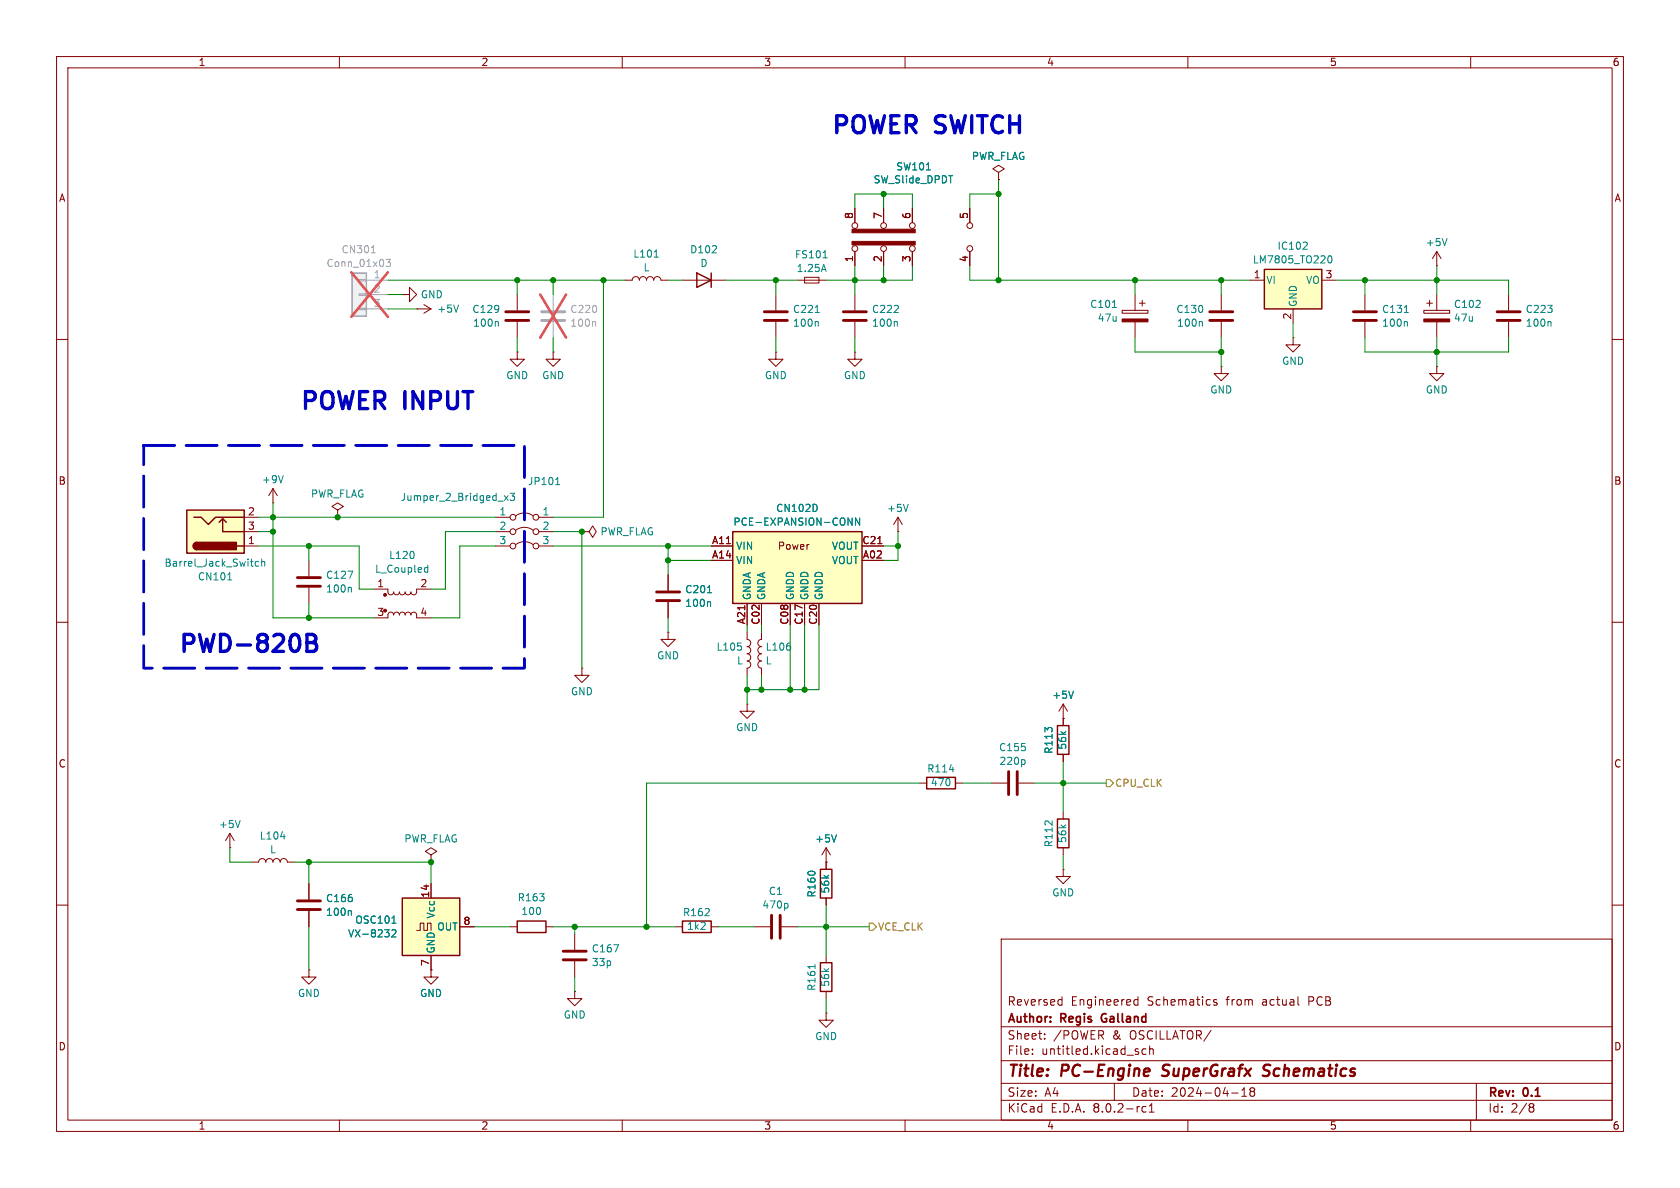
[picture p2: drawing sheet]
<svg xmlns="http://www.w3.org/2000/svg" width="297mm" height="210mm" viewBox="0 0 297 210" stroke-linecap="round" stroke-linejoin="round" font-family="sans-serif">
<g fill="none" stroke="#840000" stroke-width=".18">
<path d="M10 10h277v190h-277zM12 12h273v186h-273zM60 10v2M110 10v2M160 10v2M210 10v2M260 10v2M10 60h2M228.6 59.7v1.3h1.3l-1.3 1.2-1.3-1.2h1.3M228.6 59.7h.1M285 60h2M10 110h2"/>
<path d="M285 110h2M10 160h2M285 160h2M101.6 175.3v1.2h1.3l-1.3 1.3-1.3-1.3h1.3M101.6 175.3h.1M101.6 165.1v2.8M101.6 169.9v2.8M177 166h108v32h-108zM187.3 176.7l.4 .1M187.7 176.2v1.5M187.7 177.6l-.4 .1M200.5 177.6l.2 .1 .5-.1"/>
<path d="M201.2 176.8l-.5-.1-.2 .1M201.2 176.2v1.5M215.1 176.8l-.4-.1-.2 .2 .1 .2 .5 .2v.3h-.6M229.5 177.6l.2 .1M60 198v2M110 198v2M160 198v2M177 194.5h108M177 191.5h108M177 187.5h108M177 181.5h108M182.5 186.3v.1"/>
<path d="M182.5 185.5v.1M184.7 183.6v.1M184.7 182.8v.1M197 191.5v3M201.2 186v.3M202.6 185.5l-.4-.1-.3 .3v.4l.1 .2h.6M202.6 195.7l-.4-.1-.3 .3v.4l.1 .2h.6M203.2 196.6h.8M203.2 195.5l.4-.4v1.5M203.2 185.5l.3-.1 .3 .1 .1 .9M203.2 184.9v1.5M210 198v2"/>
<path d="M217.7 193.2h1.2M219.5 193.8h.9M219.5 192.7l.5-.4v1.5M221 192.4v.3l.2 .2M221.2 192.9l-.2 .3v.3l.2 .3 .5-.1 .1-.2-.1-.4-.2-.2M221.2 192.9h.3M221.7 192.4l.1 .3-.3 .2M260 198v2M261 191.5v6.5M270.6 195.1h.3l.3 .3-.3 .3M270.6 195.7h.3M270.9 195.7l.2 .2 .1 .4-.3 .3h-.3"/>
</g>
<path d="M202.6 188.9l.6 .1v.4l-1 .1M203 190.1l-.6 .1M205.4 190.1l.3 .1M205.7 188.4l-.1 .2v.4M224.3 190a.85 .85 0 0 1-1.1 .1M224.3 188.2l-.7 .1a.46 .46 0 0 0-.2 .5 .46 .46 0 0 0 .3 .4l.6 .2" fill="none" stroke="#840000" stroke-width=".4"/>
<path d="M194.8 179.4l-.1 .4 .1 .7" fill="none" stroke="#840000" stroke-width=".3"/>
<path d="M99.6 169.7h4M99.6 168.1h4" fill="none" stroke="#840000" stroke-width=".51"/>
<path d="M108.5 167h.8l-.5 1.3" fill="none" stroke="#008484" stroke-width=".18"/>
<path d="M62.2 48.3h2.6v7.6h-2.6z" fill="#f0f0f0"/>
<path d="M63.5 54.5h1.3v.2h-1.3zM63.5 51.9h1.3v.3h-1.3zM63.5 49.4h1.3v.3h-1.3zM64.8 49.5h3.8M64.8 52.1h3.8M64.8 54.6h3.8M65.6 44.7h.8M68.2 45.8h.8l-.4 .5 .4 .2v.5l-.2 .1-.6-.1" fill="none" stroke="#a1a1a1" stroke-width=".18"/>
<path d="M62.2 48.3h2.6v7.6h-2.6z" fill="none" stroke="#a1a1a1" stroke-width=".25"/>
<path d="M62.1 48.1l6.5 7.9M68.6 48.1l-6.5 7.9" fill="none" stroke="#e65255" stroke-width=".46"/>
<path d="M76.2 151.1l1-.6-1-.6-1 .6 1 .6v1.3M76.2 152.4h.1" fill="none" stroke="#840000" stroke-width=".18"/>
<path d="M223.5 47.6h10.2v7h-10.2z" fill="#ffffc2"/>
<path d="M223.5 47.6h10.2v7h-10.2zM91.4 162.8h5.1v2h-5.1z" fill="none" stroke="#840000" stroke-width=".25"/>
<g fill="none" stroke="#840000" stroke-width=".18">
<path d="M221 49.5h2.5M228.6 54.6v2.6M233.7 49.5h2.5M251.7 54.9h4.6v.5h-4.6zM252.2 53.6h1M252.7 53.1v1M254 52.1v2.8M254 56.9v2.8M266.7 52.1v2.8M266.7 56.9v2.8M137.2 62.2v1.3h-1.3l1.3 1.3 1.2-1.3h-1.2M137.2 62.2h.1"/>
<path d="M151.1 62.2v1.3h-1.2l1.2 1.3 1.3-1.3h-1.3M151.1 62.2h.1M215.9 64.8v1.2h1.3l-1.3 1.3-1.3-1.3h1.3M215.9 64.8h.1M40.6 149.9h.1M40.6 147.3l.8 1.3M40.6 147.3v2.6M40.6 147.3l-.7 1.3M44.4 152.4h1.3a.64 .64 0 0 1 .7-.6 .64 .64 0 0 1 .6 .6 .64 .64 0 0 1 .6-.6 .64 .64 0 0 1 .7 .6 .64 .64 0 0 1 .6-.6 .64 .64 0 0 1 .6 .6 .64 .64 0 0 1 .7-.6 .64 .64 0 0 1 .6 .6h1.3M90.2 163.8h1.2M96.5 163.8h1.3"/>
</g>
<path d="M231 42.9l.1 .1-.1 .3-.7 .8h.8M234.9 45.3l.1-.1a.68 .68 0 0 1 .5 .6 .68 .68 0 0 1-.5 .7l-.1-.1-.2-.4zM274 56.8l.2 .2v.7M42.5 145l-.5 1.3M49.6 147.9h.8" fill="none" stroke="#008484" stroke-width=".18"/>
<path d="M251.7 56.4h4.6v.5h-4.6z" fill="#840000" stroke="#840000" stroke-width=".18"/>
<path d="M264.7 56.6h4M264.7 55.1h4" fill="none" stroke="#840000" stroke-width=".51"/>
<path d="M95.8 56.6h4M95.8 55.1h4" fill="none" stroke="#a1a1a1" stroke-width=".51"/>
<path d="M97.8 52.1v2.8M97.8 56.9v2.8M105.1 56.8l.2 .2v.7" fill="none" stroke="#a1a1a1" stroke-width=".18"/>
<path d="M95.5 52.1l4.6 7.6M100.1 52.1l-4.6 7.6" fill="none" stroke="#e65255" stroke-width=".46"/>
<path d="M129.5 94h22.9v12.7h-22.9z" fill="#ffffc2"/>
<path d="M129.5 94h22.9v12.7h-22.9z" fill="none" stroke="#840000" stroke-width=".25"/>
<g fill="none" stroke="#840000" stroke-width=".18">
<path d="M151.1 36.8v2.6M156.2 36.8v2.6M161.3 36.8v2.6M171.4 36.8v2.6M176.5 30.5l1-.7-1-.6-1 .6 1 .7v1.3M176.5 31.8h.1M71.1 52.1h1.3v1.2l1.3-1.2-1.3-1.3v1.3M71.1 52.1h.1M73.7 54.6h.1M73.7 54.6h2.5M74.9 53.8l1.3 .8M76.2 54.6l-1.3 .8"/>
<path d="M91.4 52.1v2.8M91.4 56.9v2.8M137.2 52.1v2.8M137.2 56.9v2.8M141 49.5h5M142.2 49h2.6v1h-2.6zM151.1 44.5v2.5M151.1 52.1v2.8M151.1 56.9v2.8M156.2 44.5v2.5M161.3 44.5v2.5M171.4 44.5v2.5"/>
<path d="M198.4 54.9h4.5v.5h-4.5zM200.7 52.1v2.8M200.7 56.9v2.8M201.4 53.6h1M201.9 53.1v1M215.9 52.1v2.8M215.9 56.9v2.8M241.3 52.1v2.8M241.3 56.9v2.8M254 47h.1M254 44.5l-.8 1.2M254 44.5v2.5"/>
<path d="M254 44.5l.8 1.2M91.4 62.2v1.3h1.3l-1.3 1.3-1.2-1.3h1.2M91.4 62.2h.1M97.8 62.2v1.3h-1.3l1.3 1.3 1.3-1.3h-1.3M97.8 62.2h.1M48.3 88.9h.1M48.3 86.4l-.8 1.2M48.3 86.4v2.5M48.3 86.4l.7 1.2M54.6 99.1v2.8M59.7 90.2l1-.7-1-.6-1 .6 1 .7v1.2M59.7 91.4h.1"/>
<path d="M87.6 96.5h2.6M87.6 91.4h2.6M87.6 94h2.6M91.2 96.3a2.54 2.54 0 0 1 3 0M91.2 93.7a2.54 2.54 0 0 1 3 0M91.2 91.2a2.54 2.54 0 0 1 3 0M95.2 96.5h2.6M95.2 91.4h2.6M95.2 94h2.6M125.7 99.1h3.8M125.7 96.5h3.8M152.4 99.1h3.8"/>
<path d="M152.4 96.5h3.8M155.2 96.1h.7M54.6 103.9v2.8M66 104.1h2.6v.8l.5 .3 .3-.2 .2-.4 .1 .4 .3 .1 .4-.1 .2-.4 .1 .4 .3 .1 .4-.1 .2-.4 .1 .3 .3 .2h.4l.2-.5 .2 .4 .4 .1 .4-.2 .1-.8h2.5M73.7 108.7l-.2-.3-.3-.2-.4 .1-.2 .4-.1-.3-.3-.2-.4 .1-.2 .4-.1-.3-.3-.2-.4 .1-.2 .4-.2-.4-.4-.1-.3 .2-.1 .3-.2-.3-.4-.2-.4 .3v.7h-2.6M73.7 109.2h2.5M118.1 101.6v2.8M118.1 106.4v2.8M132.1 106.7v3.8M134.6 106.7v3.8M139.7 106.7v3.8M142.2 106.7v3.8"/>
<path d="M144.8 106.7v3.8"/>
<circle cx="151.1" cy="39.9" r=".51"/>
<circle cx="156.2" cy="39.9" r=".51"/>
<circle cx="161.3" cy="39.9" r=".51"/>
<circle cx="171.5" cy="39.9" r=".51"/>
<circle cx="151.1" cy="43.9" r=".51"/>
<circle cx="156.2" cy="43.9" r=".51"/>
<circle cx="161.3" cy="43.9" r=".51"/>
<circle cx="171.5" cy="43.9" r=".51"/>
<circle cx="90.7" cy="96.5" r=".51"/>
<circle cx="90.7" cy="94" r=".51"/>
<circle cx="90.7" cy="91.4" r=".51"/>
<circle cx="94.7" cy="96.5" r=".51"/>
<circle cx="94.7" cy="91.4" r=".51"/>
<circle cx="94.7" cy="94" r=".51"/>
</g>
<g fill="none" stroke="#008484" stroke-width=".18">
<path d="M163.8 30h.7M81.1 53.9l-.5 1.3M87.9 56.8l.2 .2v.7M144.1 55.2h.7M144.5 56.8l.2 .2v.7M145.5 45.6h.7M145.6 46.7l.4 1.3M158.5 56.8l.1 .2v.7M196.7 54.4h.7M212.4 56.8l.2 .2v.7M248.3 55.2h.7M248.6 56.8l.2 .2v.7"/>
<path d="M255.8 42.2l-.4 1.2M50.1 84.1l-.4 1.2M73.1 97.7v.8M75.6 99.9v1.3M89.2 87.6l.6 .9M89.8 87.6l-.6 .9M90.2 87.2h.8l-.4 .5 .3 .1v.5l-.2 .2-.5-.2M98.2 85.7h.8M98.5 84.6l.1-.2v1.3M144.4 89.4v.7M149.9 91.6l.7 1.2v-1.2M152 91.6v1.2l-.7-1.2v1.2"/>
<path d="M61.5 101h.9l-.6 1.2M61.9 103.8l.2 .2v.7M75.3 100.3l.3 .1M75.6 101.1l-.3 .1M125.1 104.8h.7M125.4 106.4l.2 .1v.7"/>
</g>
<g fill="none" stroke="#840000" stroke-width=".51">
<path d="M89.4 56.6h4.1M89.4 55.1h4.1M135.1 56.6h4.1M135.1 55.1h4.1M149.1 56.6h4.1M149.1 55.1h4.1M213.9 56.6h4M213.9 55.1h4M239.3 56.6h4M239.3 55.1h4M52.6 103.6h4M52.6 102.1h4"/>
<path d="M116.1 106.2h4M116.1 104.6h4"/>
</g>
<g fill="#840000" stroke="#840000" stroke-width=".18">
<path d="M198.4 56.4h4.5v.5h-4.5z"/>
<path d="M150.6 42.7h11.2v.6h-11.2z"/>
<path d="M150.6 40.5h11.2v.6h-11.2z"/>
<circle cx="68.1" cy="107.9" r=".25"/>
<circle cx="68.1" cy="105.2" r=".25"/>
</g>
<path d="M33 90.2h10.2v7.6h-10.2z" fill="#ffffc2"/>
<path d="M33 90.2h10.2v7.6h-10.2zM34.3 91.4h1.3l1.2 1.3 1.3-1.3h5.1M34.8 95.9a.64 .64 0 0 0-.6 .6 .64 .64 0 0 0 .6 .7M38.7 92.3l.7-.6v2.3h3.8M39.4 91.7l.6 .6M41.9 96.5h1.3" fill="none" stroke="#840000" stroke-width=".25"/>
<g fill="#840000" stroke="#840000" stroke-width=".25">
<path d="M34.3 96.1l.5-.2v1.3a.63 .63 0 0 1-.6-.4 .63 .63 0 0 1 .1-.7z"/>
<path d="M34.8 95.9h7v1.3h-7z"/>
</g>
<path d="M43.2 96.5h2.5M43.2 91.4h2.5M43.2 94h2.5M54.6 171.5v1.2h1.3l-1.3 1.3-1.3-1.3h1.3M54.6 171.5h.1" fill="none" stroke="#840000" stroke-width=".18"/>
<path d="M45.7 99.3l-.3-.1-.3 .3 .1 .5h.5M46.3 99.4l.1-.2 .3 .1 .1 .8M46.3 98.8v1.3M40.2 102.5h.8" fill="none" stroke="#008484" stroke-width=".18"/>
<path d="M71.1 158.8h10.2v10.1h-10.2z" fill="#ffffc2"/>
<path d="M123.2 48.3l2.5 1.2-2.5 1.3zM125.7 48.3v2.5M163.8 137.4h5.1v2h-5.1zM186.9 128.3h2.1v5.1h-2.1zM71.1 158.8h10.2v10.1h-10.2zM145 153.7h2.1v5.1h-2.1zM186.9 144.8h2.1v5.1h-2.1zM120.6 162.8h5.1v2h-5.1zM145 170.2h2.1v5.1h-2.1z" fill="none" stroke="#840000" stroke-width=".25"/>
<g fill="none" stroke="#840000" stroke-width=".18">
<path d="M151.1 36.8v2.6M156.2 36.8v2.6M161.3 36.8v2.6M171.4 36.8v2.6M176.5 31.8h.1M110.5 49.5h1.3a.64 .64 0 0 1 .6-.6 .64 .64 0 0 1 .6 .6 .64 .64 0 0 1 .7-.6 .64 .64 0 0 1 .6 .6 .64 .64 0 0 1 .6-.6 .64 .64 0 0 1 .7 .6 .64 .64 0 0 1 .6-.6 .64 .64 0 0 1 .6 .6h1.3M120.6 49.5h7.7M151.1 44.5v2.5M156.2 44.5v2.5M161.3 44.5v2.5M171.4 44.5v2.5M254 64.8v1.2h1.3l-1.3 1.3-1.3-1.3h1.3"/>
<path d="M254 64.8h.1M102.9 94h1.2l.7-1 .6 1-.6 1-.7-1M102.9 94h.1M125.7 99.1h3.8M125.7 96.5h3.8M152.4 99.1h3.8M152.4 96.5h3.8M155.2 96.1h.7M158.7 94h.1M158.7 91.4l.8 1.3M158.7 91.4v2.6M158.7 91.4l-.7 1.3"/>
<path d="M102.9 118.1v1.3h-1.3l1.3 1.3 1.2-1.3h-1.2M102.9 118.1h.1M118.1 111.8v1.2h1.3l-1.3 1.3-1.3-1.3h1.3M118.1 111.8h.1M118.1 101.6v2.8M118.1 106.4v2.8M132.1 111.8v1.2a.64 .64 0 0 1 .6 .7 .64 .64 0 0 1-.6 .6 .64 .64 0 0 1 .6 .6 .64 .64 0 0 1-.6 .7 .64 .64 0 0 1 .6 .6 .64 .64 0 0 1-.6 .6 .64 .64 0 0 1 .6 .7 .64 .64 0 0 1-.6 .6M132.1 106.7v3.8M132.1 118.1v1.3M134.6 111.8v1.2a.64 .64 0 0 0-.6 .7 .64 .64 0 0 0 .6 .6 .64 .64 0 0 0-.6 .6 .64 .64 0 0 0 .6 .7 .64 .64 0 0 0-.6 .6 .64 .64 0 0 0 .6 .6 .64 .64 0 0 0-.6 .7 .64 .64 0 0 0 .6 .6M134.6 106.7v3.8M134.6 118.1v1.3"/>
<path d="M139.7 106.7v3.8M142.2 106.7v3.8M144.8 106.7v3.8M132.1 124.5v1.2h1.2l-1.2 1.3-1.3-1.3h1.3M132.1 124.5h.1M162.6 138.4h1.2M168.9 138.4h1.3M175.3 138.4h2.8M180.1 138.4h2.8M188 127h.1M188 124.5v3.8M188 133.4v1.2"/>
<path d="M188 124.5l.7 1.2M188 124.5l-.8 1.2M54.6 156.2v2.8M76.2 156.2v2.6M146 152.4h.1M146 149.9v3.8M146 158.8v1.2M146 149.9l.8 1.2M146 149.9l-.7 1.2M188 153.7v1.2h1.2l-1.2 1.3-1.3-1.3h1.3M188 153.7h.1M188 143.5v1.3"/>
<path d="M188 149.9v1.2M54.6 161v2.8M73.7 164.5h.6v-1.3h.6v1.3h.7v-1.3h.6v1.3M76.2 171.5v1.2h1.3l-1.3 1.3-1.3-1.3h1.3M76.2 171.5h.1M76.2 168.9v2.6M81.3 163.8h2.5M119.4 163.8h1.2M125.7 163.8h1.3M133.3 163.8h2.8M138.2 163.8h2.8M146 179.1v1.2h1.3l-1.3 1.3-1.2-1.3h1.2"/>
<path d="M146 179.1h.1M146 168.9v1.3M146 175.3v1.2"/>
</g>
<g fill="none" stroke="#008484" stroke-width=".18">
<path d="M163.8 30h.7M115.7 45.5h.7M144.4 89.4v.7M149.9 91.6l.7 1.2v-1.2M152 91.6v1.2l-.7-1.2v1.2M160.6 89.2l-.5 1.2M125.1 104.8h.7M125.4 106.4l.2 .1v.7M131 114.3v.5M139.7 114.3v.5M167.9 136h.7M181 134.3l.2 .2v.4l-.2 .2"/>
<path d="M189.8 122.2l-.4 1.2M139.1 159.7l.2 .2v.4l-.2 .2M147.9 147.6l-.5 1.2M61.9 161l.2 .1v.7M69.3 163.2h.7M69.3 164.5l.5-.1 .2 .3-.8 .9h.8M144.1 170.5v.7"/>
</g>
<path d="M178.3 136.4v4.1M179.8 136.4v4.1M52.6 159.3h4M52.6 160.8h4M136.4 161.8v4.1M137.9 161.8v4.1" fill="none" stroke="#840000" stroke-width=".51"/>
<path d="M195.6 137.8h.6l.6 .6-.6 .7h-.6zM153.7 163.2h.6l.6 .6-.6 .7h-.6z" fill="none" stroke="#848400" stroke-width=".18"/>
<path d="M54.3 112.2h1a.73 .73 0 0 1 .6 .7 .73 .73 0 0 1-.6 .7 .8 .8 0 0 1 .7 .7 .8 .8 0 0 1-.6 .9h-1.1zM54.3 113.6h1" fill="none" stroke="#0000c2" stroke-width=".6"/>
<path d="M25.4 78.7h67.3v39.4h-67.3z" fill="none" stroke="#0000c2" stroke-width=".5" stroke-dasharray="5.5 2"/>
<g fill="none" stroke="#008400" stroke-width=".18">
<path d="M151.1 36.8v-2.5h10.2v2.5M156.2 34.3v2.5M176.5 31.8v17.7M176.5 34.3h-5.1v2.5M68.6 49.5h41.9M68.6 54.6h5.1M68.6 52.1h2.5M91.4 49.5v2.6M91.4 59.7v2.5M97.8 49.5v2.6M97.8 59.7v2.5M106.7 49.5v41.9h-8.9"/>
<path d="M118.1 49.5h2.5M128.3 49.5h12.7M137.2 49.5v2.6M137.2 59.7v2.5M151.1 47v5.1M151.1 59.7v2.5M156.2 47v2.5M161.3 47v2.5h-15.3M171.4 47v2.5h49.6M200.7 59.7v2.5h15.2M200.7 49.5v2.6M215.9 49.5v2.6"/>
<path d="M215.9 59.7v5.1M228.6 57.2v2.5M236.2 49.5h30.5v2.6M241.3 49.5v2.6M241.3 59.7v2.5h25.4v-2.5M254 47v5.1M254 59.7v5.1M45.7 96.5h17.8v7.6h2.5M45.7 94h2.6M45.7 91.4h41.9M48.3 88.9v20.3h17.7M54.6 96.5v2.6"/>
<path d="M87.6 96.5h-6.3v12.7h-5.1M87.6 94h-8.9v10.1h-2.5M97.8 96.5h27.9M97.8 94h5.1v24.1M118.1 96.5v5.1M118.1 99.1h7.6M156.2 96.5h2.5M158.7 94v5.1h-2.5M54.6 106.7v2.5M118.1 109.2v2.6M132.1 110.5v1.3M132.1 119.4v5.1"/>
<path d="M134.6 110.5v1.3M134.6 119.4v2.5M139.7 110.5v11.4M142.2 110.5v11.4M144.8 110.5v11.4h-12.7M162.6 138.4h-48.3v25.4M170.2 138.4h5.1M182.9 138.4h12.7M188 134.6v8.9M40.6 149.9v2.5h3.8M52.1 152.4h24.1v3.8M54.6 152.4v3.8"/>
<path d="M188 151.1v2.6M54.6 163.8v7.7M83.8 163.8h6.4M97.8 163.8h21.6M101.6 163.8v1.3M101.6 172.7v2.6M127 163.8h6.3M141 163.8h12.7M146 160v8.9M146 176.5v2.6"/>
</g>
<g fill="#008400" stroke="#008400" stroke-width=".18">
<circle cx="142.2" cy="121.9" r=".46"/>
<circle cx="146" cy="163.8" r=".46"/>
<circle cx="158.7" cy="96.5" r=".46"/>
<circle cx="156.2" cy="49.5" r=".46"/>
<circle cx="176.5" cy="49.5" r=".46"/>
<circle cx="188" cy="138.4" r=".46"/>
<circle cx="97.8" cy="49.5" r=".46"/>
<circle cx="91.4" cy="49.5" r=".46"/>
<circle cx="137.2" cy="49.5" r=".46"/>
<circle cx="102.9" cy="94" r=".46"/>
<circle cx="151.1" cy="49.5" r=".46"/>
<circle cx="118.1" cy="99.1" r=".46"/>
<circle cx="118.1" cy="96.5" r=".46"/>
<circle cx="106.7" cy="49.5" r=".46"/>
<circle cx="114.3" cy="163.8" r=".46"/>
<circle cx="54.6" cy="152.4" r=".46"/>
<circle cx="76.2" cy="152.4" r=".46"/>
<circle cx="101.6" cy="163.8" r=".46"/>
<circle cx="176.5" cy="34.3" r=".46"/>
<circle cx="200.7" cy="49.5" r=".46"/>
<circle cx="156.2" cy="34.3" r=".46"/>
<circle cx="54.6" cy="96.5" r=".46"/>
<circle cx="54.6" cy="109.2" r=".46"/>
<circle cx="59.7" cy="91.4" r=".46"/>
<circle cx="48.3" cy="94" r=".46"/>
<circle cx="48.3" cy="91.4" r=".46"/>
<circle cx="215.9" cy="49.5" r=".46"/>
<circle cx="254" cy="49.5" r=".46"/>
<circle cx="215.9" cy="62.2" r=".46"/>
<circle cx="241.3" cy="49.5" r=".46"/>
<circle cx="254" cy="62.2" r=".46"/>
<circle cx="132.1" cy="121.9" r=".46"/>
<circle cx="139.7" cy="121.9" r=".46"/>
<circle cx="134.6" cy="121.9" r=".46"/>
</g>
<g font-size="4.2" fill="#0000c2">
<text x="146.6" y="24.5">POWER</text>
<text x="165.4" y="24.5">SWITCH</text>
<text x="52.7" y="73.3">POWER</text>
<text x="71.5" y="73.3">INPUT</text>
<text x="31.2" y="116.2">PWD-820B</text>
</g>
<g font-size="2.8" fill="#840000">
<text x="178" y="190.9">Title:</text>
<text x="187.7" y="190.9">PC-Engine</text>
<text x="206.4" y="190.9">SuperGrafx</text>
<text x="225" y="190.9">Schematics</text>
</g>
<g font-size="2.1" fill="#840000">
<text x="178" y="178">Reversed</text>
<text x="189.3" y="178">Engineered</text>
<text x="202.9" y="178">Schematics</text>
<text x="217" y="178">from</text>
<text x="223.4" y="178">actual</text>
<text x="231.7" y="178">PCB</text>
<text x="178" y="184">Sheet:</text>
<text x="178" y="181.2">Author:</text>
<text x="186.2" y="184">/POWER</text>
<text x="187.6" y="181.2">Regis</text>
<text x="195.4" y="181.2">Galland</text>
<text x="196.7" y="184">&amp;</text>
<text x="199.9" y="184">OSCILLATOR/</text>
<text x="178" y="186.7">File:</text>
<text x="184.1" y="186.7">untitled.kicad_sch</text>
<text x="178" y="196.9">KiCad</text>
<text x="178" y="194.1">Size:</text>
<text x="184.7" y="194.1">A4</text>
<text x="185.7" y="196.9">E.D.A.</text>
<text x="193.3" y="196.9">8.0.2-rc1</text>
<text x="200" y="194.1">Date:</text>
<text x="207" y="194.1">2024-04-18</text>
<text x="263" y="194.3">Rev:</text>
<text x="263" y="196.9">Id:</text>
<text x="267.1" y="196.9">2/8</text>
<text x="269.4" y="194.3">0.1</text>
</g>
<g font-size="1.8" fill="#840000">
<text x="35" y="11.9">1</text>
<text x="85" y="11.9">2</text>
<text x="135" y="11.9">3</text>
<text x="185" y="11.9">4</text>
<text x="235" y="11.9">5</text>
<text x="285" y="11.9">6</text>
<text x="10.3" y="35.9">A</text>
<text x="285.3" y="35.9">A</text>
<text x="150.9" y="38.8" transform="rotate(-90 150.9 38.8)">8</text>
<text x="156" y="38.8" transform="rotate(-90 156 38.8)">7</text>
<text x="161" y="38.8" transform="rotate(-90 161 38.8)">6</text>
<text x="171.2" y="38.8" transform="rotate(-90 171.2 38.8)">5</text>
<text x="150.9" y="46.4" transform="rotate(-90 150.9 46.4)">1</text>
<text x="156" y="46.4" transform="rotate(-90 156 46.4)">2</text>
<text x="161" y="46.4" transform="rotate(-90 161 46.4)">3</text>
<text x="171.2" y="46.4" transform="rotate(-90 171.2 46.4)">4</text>
<text x="221.5" y="49.3">1</text>
<text x="234.2" y="49.3">3</text>
<text x="228.3" y="56.6" transform="rotate(-90 228.3 56.6)">2</text>
<text x="10.3" y="85.9">B</text>
<text x="285.3" y="85.9">B</text>
<text x="43.7" y="91.2">2</text>
<text x="43.7" y="93.7">3</text>
<text x="43.7" y="96.3">1</text>
<text x="125.8" y="96.3">A11</text>
<text x="125.8" y="98.8">A14</text>
<text x="137.4" y="97.4">Power</text>
<text x="152.4" y="96.3">C21</text>
<text x="152.4" y="98.8">A02</text>
<text x="66.6" y="103.9">1</text>
<text x="74.2" y="103.9">2</text>
<text x="66.6" y="109">3</text>
<text x="74.2" y="109">4</text>
<text x="131.8" y="110.4" transform="rotate(-90 131.8 110.4)">A21</text>
<text x="134.4" y="110.5" transform="rotate(-90 134.4 110.5)">C02</text>
<text x="139.4" y="110.5" transform="rotate(-90 139.4 110.5)">C08</text>
<text x="142" y="110.5" transform="rotate(-90 142 110.5)">C17</text>
<text x="144.5" y="110.5" transform="rotate(-90 144.5 110.5)">C20</text>
<text x="10.3" y="135.9">C</text>
<text x="285.3" y="135.9">C</text>
<text x="75.9" y="158.8" transform="rotate(-90 75.9 158.8)">14</text>
<text x="81.8" y="163.6">8</text>
<text x="75.9" y="170.9" transform="rotate(-90 75.9 170.9)">7</text>
<text x="10.3" y="185.9">D</text>
<text x="285.3" y="185.9">D</text>
<text x="35" y="199.9">1</text>
<text x="85" y="199.9">2</text>
<text x="135" y="199.9">3</text>
<text x="185" y="199.9">4</text>
<text x="235" y="199.9">5</text>
<text x="285" y="199.9">6</text>
</g>
<g font-size="1.8" fill="#008484">
<text x="171.7" y="28.5">PWR_FLAG</text>
<text x="154.4" y="32.6">SW_Slide_DPDT</text>
<text x="158.3" y="30.3">SW101</text>
<text x="111.9" y="45.7">L101</text>
<text x="121.9" y="45">D102</text>
<text x="123.7" y="47.4">D</text>
<text x="140.4" y="45.9">FS101</text>
<text x="221.4" y="46.8">LM7805_TO220</text>
<text x="225.7" y="44.3">IC102</text>
<text x="252" y="43.7">+5V</text>
<text x="74.3" y="52.9">GND</text>
<text x="113.7" y="48.2">L</text>
<text x="140.7" y="48.3">1.25A</text>
<text x="223.8" y="50.4">VI</text>
<text x="230.8" y="50.4">VO</text>
<text x="77.2" y="55.5">+5V</text>
<text x="83.4" y="55.5">C129</text>
<text x="83.5" y="58">100n</text>
<text x="140.1" y="55.5">C221</text>
<text x="140.1" y="58">100n</text>
<text x="154.1" y="55.5">C222</text>
<text x="154.1" y="58">100n</text>
<text x="192.6" y="54.6">C101</text>
<text x="194" y="57.1">47u</text>
<text x="207.9" y="55.5">C130</text>
<text x="208" y="58">100n</text>
<text x="229.5" y="54.4" transform="rotate(-90 229.5 54.4)">GND</text>
<text x="244.2" y="55.5">C131</text>
<text x="244.2" y="58">100n</text>
<text x="256.9" y="54.6">C102</text>
<text x="256.9" y="57.1">47u</text>
<text x="269.6" y="55.5">C223</text>
<text x="269.6" y="58">100n</text>
<text x="226.6" y="64.7">GND</text>
<text x="89.4" y="67.2">GND</text>
<text x="95.8" y="67.2">GND</text>
<text x="135.1" y="67.2">GND</text>
<text x="149.1" y="67.2">GND</text>
<text x="213.9" y="69.8">GND</text>
<text x="252" y="69.8">GND</text>
<text x="46.2" y="85.6">+9V</text>
<text x="54.9" y="88.2">PWR_FLAG</text>
<text x="70.7" y="88.7">Jumper_2_Bridged_x3</text>
<text x="93.2" y="86">JP101</text>
<text x="88.2" y="91.2">1</text>
<text x="88.2" y="93.7">2</text>
<text x="95.8" y="91.2">1</text>
<text x="95.8" y="93.7">2</text>
<text x="106.1" y="94.8">PWR_FLAG</text>
<text x="129.6" y="93.1">PCE-EXPANSION-CONN</text>
<text x="137.1" y="90.7">CN102D</text>
<text x="156.7" y="90.7">+5V</text>
<text x="29" y="100.4">Barrel_Jack_Switch</text>
<text x="66.2" y="101.4">L_Coupled</text>
<text x="68.7" y="99">L120</text>
<text x="88.2" y="96.3">3</text>
<text x="95.8" y="96.3">3</text>
<text x="130" y="97.4">VIN</text>
<text x="130" y="99.9">VIN</text>
<text x="147" y="99.9">VOUT</text>
<text x="147" y="97.4">VOUT</text>
<text x="34.9" y="102.8">CN101</text>
<text x="57.5" y="102.5">C127</text>
<text x="57.5" y="104.9">100n</text>
<text x="121" y="105.1">C201</text>
<text x="121" y="107.5">100n</text>
<text x="132.9" y="106.2" transform="rotate(-90 132.9 106.2)">GNDA</text>
<text x="135.5" y="106.2" transform="rotate(-90 135.5 106.2)">GNDA</text>
<text x="140.6" y="106.2" transform="rotate(-90 140.6 106.2)">GNDD</text>
<text x="143.1" y="106.2" transform="rotate(-90 143.1 106.2)">GNDD</text>
<text x="145.6" y="106.2" transform="rotate(-90 145.6 106.2)">GNDD</text>
<text x="116.1" y="116.8">GND</text>
<text x="126.6" y="115.2">L105</text>
<text x="130.2" y="117.6">L</text>
<text x="135.3" y="115.2">L106</text>
<text x="135.3" y="117.6">L</text>
<text x="100.8" y="123.1">GND</text>
<text x="185.9" y="123.7">+5V</text>
<text x="130" y="129.5">GND</text>
<text x="163.8" y="136.8">R114</text>
<text x="176.5" y="133">C155</text>
<text x="176.6" y="135.4">220p</text>
<text x="186.3" y="133.4" transform="rotate(-90 186.3 133.4)">R113</text>
<text x="188.7" y="132.6" transform="rotate(-90 188.7 132.6)">56k</text>
<text x="164.5" y="139.2">470</text>
<text x="38.6" y="146.6">+5V</text>
<text x="45.8" y="148.6">L104</text>
<text x="71.4" y="149.1">PWR_FLAG</text>
<text x="144" y="149.1">+5V</text>
<text x="186.3" y="149.9" transform="rotate(-90 186.3 149.9)">R112</text>
<text x="188.7" y="149.1" transform="rotate(-90 188.7 149.1)">56k</text>
<text x="47.6" y="151">L</text>
<text x="57.5" y="159.7">C166</text>
<text x="91.4" y="159.5">R163</text>
<text x="92.1" y="162">100</text>
<text x="134.7" y="160.8">470p</text>
<text x="135.8" y="158.4">C1</text>
<text x="144.4" y="158.8" transform="rotate(-90 144.4 158.8)">R160</text>
<text x="146.8" y="158" transform="rotate(-90 146.8 158)">56k</text>
<text x="185.9" y="158.7">GND</text>
<text x="57.5" y="162.1">100n</text>
<text x="61.4" y="165.9">VX-8232</text>
<text x="62.7" y="163.5">OSC101</text>
<text x="77.1" y="162.5" transform="rotate(-90 77.1 162.5)">Vcc</text>
<text x="77.2" y="164.7">OUT</text>
<text x="120.6" y="162.2">R162</text>
<text x="121.4" y="164.6">1k2</text>
<text x="77.1" y="168.7" transform="rotate(-90 77.1 168.7)">GND</text>
<text x="104.5" y="168.6">C167</text>
<text x="104.5" y="171">33p</text>
<text x="52.6" y="176.4">GND</text>
<text x="74.2" y="176.4">GND</text>
<text x="144.4" y="175.3" transform="rotate(-90 144.4 175.3)">R161</text>
<text x="146.8" y="174.5" transform="rotate(-90 146.8 174.5)">56k</text>
<text x="99.6" y="180.3">GND</text>
<text x="144" y="184.1">GND</text>
</g>
<g font-size="1.8" fill="#a1a1a1">
<text x="57.6" y="47.4">Conn_01x03</text>
<text x="60.3" y="45">CN301</text>
<text x="66" y="49.3">1</text>
<text x="66" y="51.8">2</text>
<text x="66" y="54.4">3</text>
<text x="100.7" y="55.5">C220</text>
<text x="100.7" y="58">100n</text>
</g>
<g font-size="1.8" fill="#848400">
<text x="197" y="139.3">CPU_CLK</text>
<text x="155.1" y="164.7">VCE_CLK</text>
</g>
</svg>
